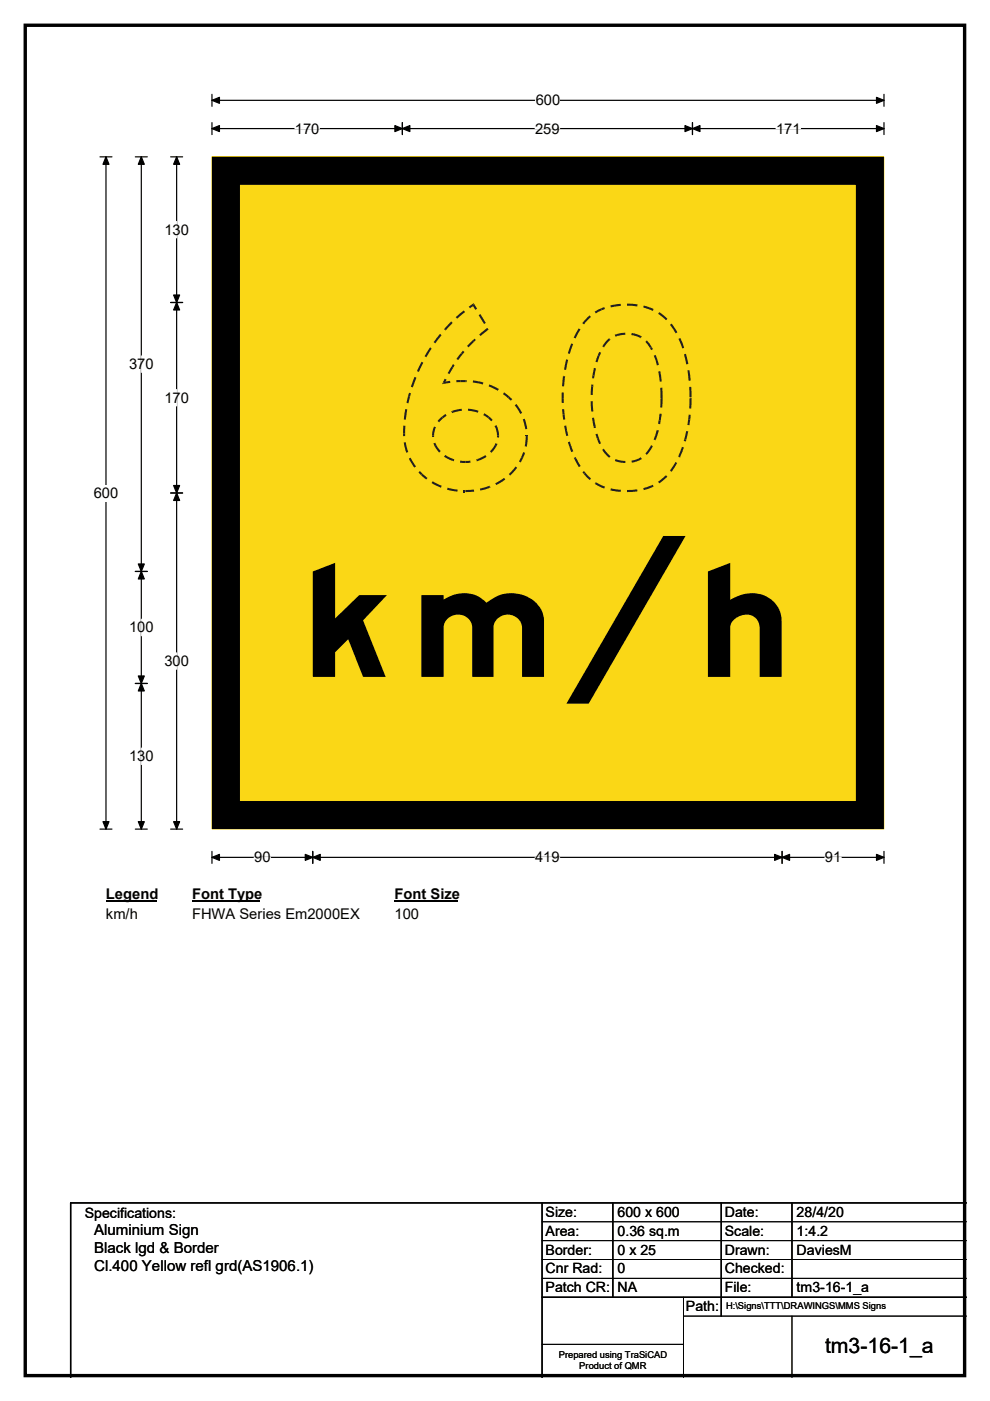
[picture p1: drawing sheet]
<svg xmlns="http://www.w3.org/2000/svg" width="210mm" height="297mm" viewBox="0 0 210 297" stroke-linecap="round" stroke-linejoin="round" font-family="sans-serif">
<path d="M5.4 5.4h199.2v286.3h-199.2z" fill="none" stroke="#000" stroke-width=".72"/>
<path d="M45 21.3h142.5M45 20v2.5M187.5 20v2.5" fill="none" stroke="#000" stroke-width=".25"/>
<path d="M45 21.3l1.5-.7v1.3zM185.9 20.6l1.6 .7-1.6 .6z" fill="#000" stroke="#000" stroke-width=".25"/>
<path d="M113.6 19.5h5.2v3.5h-5.2z" fill="#fff"/>
<g fill="none" stroke="#000" stroke-width=".25">
<path d="M21.2 33.3h2.5M22.5 33.3v142.5M45 27.3h142.5M45 26v2.5M85.3 26v2.5M146.9 26v2.5M187.5 26v2.5M21.2 175.8h2.5M45 180.5v2.5M45 181.8h142.5M66.3 180.5v2.5M165.9 180.5v2.5"/>
<path d="M187.5 180.5v2.5"/>
</g>
<g fill="#000" stroke="#000" stroke-width=".25">
<path d="M22.5 33.3l.6 1.5h-1.3zM45 27.3l1.5-.7v1.3zM85.3 27.3l1.6-.7v1.3zM83.8 26.6l1.5 .7-1.5 .6zM145.3 26.6l1.6 .7-1.6 .6zM146.9 27.3l1.6-.7v1.3zM185.9 26.6l1.6 .7-1.6 .6zM21.8 174.2h1.3l-.6 1.6zM45 181.8l1.5-.7v1.3zM66.3 181.8l1.6-.7v1.3zM64.7 181.1l1.6 .7-1.6 .6zM164.3 181.1l1.6 .7-1.6 .6z"/>
<path d="M165.9 181.8l1.6-.7v1.3zM185.9 181.1l1.6 .7-1.6 .6z"/>
</g>
<path d="M62.5 27.3h5.3M113.5 27.3h5.2M164.6 27.3h5.2M53.9 181.8h3.5M113.5 181.8h5.2M175 181.8h3.4" fill="none" stroke="#fff" stroke-width=".25"/>
<path d="M19.9 102.8h5.2v3.5h-5.2z" fill="#fff"/>
<path d="M28.7 33.3h2.5M30 33.3v142.5M36.2 33.3h2.5M37.5 33.3v142.5M36.2 64.1h2.5M36.2 104.5h2.5M28.7 121.2h2.5M28.7 144.9h2.5M28.7 175.8h2.5M36.2 175.8h2.5" fill="none" stroke="#000" stroke-width=".25"/>
<path d="M30 33.3l.6 1.5h-1.3zM37.5 33.3l.6 1.5h-1.3zM37.5 64.1l.6 1.6h-1.3zM36.8 62.5h1.3l-.6 1.6zM36.8 102.9h1.3l-.6 1.6zM37.5 104.5l.6 1.6h-1.3zM30 121.2l.6 1.5h-1.3zM29.3 119.6h1.3l-.6 1.6zM29.3 143.3h1.3l-.6 1.6zM30 144.9l.6 1.6h-1.3zM29.3 174.2h1.3l-.6 1.6zM36.8 174.2h1.3l-.6 1.6z" fill="#000" stroke="#000" stroke-width=".25"/>
<path d="M37.5 46.9v3.5M30 75.5v3.5M37.5 82.6v3.5M30 131.3v3.5M37.5 138.4v3.5M30 158.6v3.5" fill="none" stroke="#fff" stroke-width=".25"/>
<path d="M22.5 187.8h10.7v3.5h-10.7z" fill="#fff"/>
<path d="M22.5 191.1h10.7" fill="none" stroke="#000" stroke-width=".32"/>
<path d="M40.7 187.8h14.4v3.5h-14.4z" fill="#fff"/>
<path d="M40.7 191.1h14.4" fill="none" stroke="#000" stroke-width=".32"/>
<path d="M83.7 187.8h13.5v3.5h-13.5z" fill="#fff"/>
<path d="M83.7 191.1h13.5" fill="none" stroke="#000" stroke-width=".32"/>
<g fill="#fff">
<path d="M22.5 192h6.7v3.5h-6.7z"/>
<path d="M40.7 192h35.5v3.5h-35.5z"/>
<path d="M83.7 192h5.2v3.5h-5.2z"/>
</g>
<path d="M45 33.3h142.5v142.5h-142.5z" fill="#fad716"/>
<path d="M45 33.3h142.5v142.5h-142.5z" fill="none" stroke="#fad716" stroke-width=".21"/>
<path d="M47.9 36.2h136.6v136.6h-136.6z" fill="none" stroke="#000" stroke-width="5.9"/>
<g fill="#221f20">
<path d="M111.5 92.5h.5l-.3 2.2-.4-.1z"/>
<path d="M111 95.9l.4 .1-.5 1.1-.4-.2z"/>
<path d="M110.5 96.9l.4 .2-.5 .9-.3-.2z"/>
<path d="M109.3 98.9l.4 .3-1.5 1.6-.3-.3z"/>
<path d="M105.1 102.4l1.8-1.1 .3 .4-1.9 1.1z"/>
<path d="M103.8 103h.1l.1 .4h-.1z"/>
<path d="M101.8 103.6l2-.6 .1 .4-2 .6z"/>
<path d="M98.7 103.9l1.8-.1 .1 .4-1.9 .1z"/>
<path d="M98.3 103.9h.4v.4h-.4z"/>
<path d="M94.9 103.4l2.1 .4v.4l-2.2-.4z"/>
<path d="M93.7 103l-.2 .4z"/>
<path d="M91.8 102l1.9 1-.2 .4-2-1z"/>
<path d="M89.6 100.4l1.1 .9-.3 .4-1.1-.9z"/>
<path d="M88.8 100.2l.3-.3 .5 .5-.3 .4z"/>
<path d="M86.7 97.2l.4-.2 1.1 1.9-.3 .2z"/>
<path d="M85.6 93.8l.5-.1 .5 2.1-.4 .2z"/>
<path d="M85.5 91.9h.4v.6h-.4z"/>
<path d="M85.5 90.3h.5l-.1 1.6h-.4z"/>
<path d="M86 86.7l.4 .1-.3 2.2-.5-.1z"/>
<path d="M86.6 84l.4 .1-.4 1.4-.4-.1z"/>
<path d="M86.8 83.3l.4 .1-.2 .7-.4-.1z"/>
<path d="M87.9 79.9l.4 .2-.7 2-.5-.1z"/>
<path d="M89.4 76.7l.4 .2-1 2-.4-.2z"/>
<path d="M91.2 73.6l.4 .3-1.2 1.9-.4-.3z"/>
<path d="M93.3 70.8l.4 .3-1.4 1.7-.3-.3z"/>
<path d="M94.2 69.8l.4 .2z"/>
<path d="M95.6 68.2l.4 .3-1.4 1.5-.4-.3z"/>
<path d="M96.7 67.2l1.7-1.4 .2 .4-1.6 1.4z"/>
<path d="M99.4 65l.9-.6 .3 .1-.4 .2 .3 .1-.1 .1-.7 .5z"/>
<path d="M100.3 64.4l.2-.1 .1 .2z"/>
<path d="M100.2 64.7l.4-.2 .6 1-.4 .2z"/>
<path d="M101.5 66.8l.4-.2 1.1 1.9-.3 .2z"/>
<path d="M101.6 70.9l1.8-1.4 .2 .4-1.7 1.3z"/>
<path d="M100.3 72.1l.3-.3 .3 .3-.3 .4z"/>
<path d="M99.6 72.8l.7-.7 .3 .4-1.2 1.2-.3-.4z"/>
<path d="M98.2 74.3l.3 .3-.4 .5-.3-.3z"/>
<path d="M97.8 74.8l.3 .3-.9 1.2-.4-.2z"/>
<path d="M96.1 77.2l.3 .2-.3 .5-.3-.2z"/>
<path d="M95.8 77.7l.3 .2-.8 1.4-.3-.2z"/>
<path d="M94.3 80.3l.4 .2-.4 .8-.2-.4 .1 .5-.3-.3z"/>
<path d="M93.9 81.1l.3 .3h-.4z"/>
<path d="M94.1 80.9l1.4-.1v.4l-1.3 .2z"/>
<path d="M96.8 80.6h.9v.4h-.9z"/>
<path d="M97.7 80.6h1v.4h-1z"/>
<path d="M98.7 80.6h.3v.4h-.3z"/>
<path d="M100.3 80.7l2.2 .4-.1 .4-2.1-.4z"/>
<path d="M103.8 81.5l-.2 .4z"/>
<path d="M103.8 81.5l2 1-.2 .3-1.9-.9z"/>
<path d="M106.9 83.2l1.1 .9-.3 .3-1-.9z"/>
<path d="M108 84.1l.6 .5-.3 .4-.6-.6z"/>
<path d="M109.2 85.9l.4-.2 1.1 1.8-.4 .2z"/>
<path d="M110.9 88.9l.4-.1 .5 2.2h-.4z"/>
<path d="M111.5 92.3h.5v.2h-.5z"/>
<path d="M104.9 90.4l.4-.3 .5 1.3 .1 1h-.5l-.2-1.2z"/>
<path d="M104.9 90.4l.4-.3z"/>
<path d="M103.8 88.3l.7 .7-.3 .3-.7-.6z"/>
<path d="M102.7 87.6l1.1 .7-.3 .4-1-.7z"/>
<path d="M99.3 86.7l2.2 .4-.2 .4-2-.4z"/>
<path d="M96 87.1l1.9-.4 .1 .4-1.9 .4z"/>
<path d="M95.7 87.2l.3-.1 .1 .4-.2 .1z"/>
<path d="M93.7 88.3l.8-.5 .2 .4-.7 .5z"/>
<path d="M93.3 88.7l.4-.4 .3 .4-.8 .8-.4-.2z"/>
<path d="M92.1 90.4l.4 .2-.3 .9-.1 .9h-.5l.2-1.2z"/>
<path d="M91.6 92.4h.5v.2l-.4 .1z"/>
<path d="M91.9 94l.5-.1 .2 .5-.4 .2z"/>
<path d="M92.2 94.6l.4-.2 .9 1.3-.3 .2z"/>
<path d="M94.4 96.5l1.7 .8-.1 .4-1.8-.8z"/>
<path d="M96.1 97.3l.3 .1-.2 .4-.2-.1z"/>
<path d="M97.6 97.7h1.1v.5l-1.1-.1z"/>
<path d="M98.7 97.7h1.1v.4l-1.1 .1z"/>
<path d="M101 97.4l.3-.1 .1 .4-.3 .1z"/>
<path d="M101.3 97.3l1.6-.8 .3 .4-1.8 .8z"/>
<path d="M104.9 94.4l.3 .3-1 1.3-.3-.3z"/>
<path d="M105.1 94l.4 .1-.2 .5-.4-.2z"/>
<path d="M105.4 92.4h.5l-.1 .4-.4-.1z"/>
<path d="M146.2 84.4h.5l-.1 2.2h-.4z"/>
<path d="M146.1 87.9h.4l-.1 1h-.4z"/>
<path d="M146 88.9h.4l-.2 1.2h-.4z"/>
<path d="M145.5 91.4l.5 .1-.4 1.7-.5-.1z"/>
<path d="M145.1 93.1l.5 .1-.1 .4-.5-.1z"/>
<path d="M144.6 94.7l.5 .2-.9 2.1-.4-.2z"/>
<path d="M143.8 96.8l.4 .2z"/>
<path d="M143.3 98l.3 .1-1.1 1.9-.4-.3z"/>
<path d="M142.1 99.8l.3 .2z"/>
<path d="M139.6 102.1l1.6-1.3 .3 .2-1.7 1.5z"/>
<path d="M138.2 102.9l.3-.1 .1 .4-.2 .1z"/>
<path d="M136.4 103.5l1.8-.6 .2 .4-1.9 .6z"/>
<path d="M133 103.9l2.1-.2 .1 .5-2.2 .1z"/>
<path d="M129.6 103.5l2.1 .3v.5l-2.2-.3z"/>
<path d="M126.5 102.3l1.8 .9-.1 .4-2-.9z"/>
<path d="M126.4 102.2l-.2 .5z"/>
<path d="M123.8 100.5l.3-.3 1.2 1.3-.2 .3z"/>
<path d="M123.5 100.1l.4-.2 .2 .3-.3 .3z"/>
<path d="M121.9 97.4l.4-.2 .8 1.6-.3 .2z"/>
<path d="M121.7 97.1l.4-.2 .2 .3-.4 .2z"/>
<path d="M120.7 94.6l.4-.1 .5 1.2-.4 .2z"/>
<path d="M120.5 93.7l.4-.1 .2 .9-.4 .1z"/>
<path d="M119.9 91.4l.4-.1 .2 1.1-.4 .1z"/>
<path d="M119.7 90.3l.4-.1 .2 1.1-.4 .1z"/>
<path d="M119.3 87.9h.5l.1 1-.5 .1z"/>
<path d="M119.2 86.8l.5-.1 .1 1.2h-.5z"/>
<path d="M119.1 84.4h.5v1h-.5z"/>
<path d="M119.1 83.2h.5v1.2h-.5z"/>
<path d="M119.4 79.8l.4 .1-.1 2h-.5z"/>
<path d="M119.4 79.7h.5l-.1 .2-.4-.1z"/>
<path d="M120.1 76.2l.4 .1-.4 2.1-.5-.1z"/>
<path d="M121.2 72.8l.4 .2-.7 2-.5-.1z"/>
<path d="M122.7 69.6l.4 .3-1 1.9-.4-.2z"/>
<path d="M124.4 67.5l.7-.6 .2 .3-1.4 1.6-.4-.3z"/>
<path d="M126.2 66.1l1.2-.7 .2 .4-1.2 .6z"/>
<path d="M127.4 65.4l.8-.3 .1 .4-.7 .3z"/>
<path d="M129.5 64.7l2.2-.3v.5l-2.1 .3z"/>
<path d="M133 64.4l2.2 .1v.5l-2.2-.2z"/>
<path d="M136.5 64.8l2.1 .7-.1 .4-2.1-.7z"/>
<path d="M139.8 66.2l1.8 1.4-.3 .3-1.7-1.4z"/>
<path d="M142.1 68.9l.4-.3 1.2 1.9-.4 .2z"/>
<path d="M143.9 71.8l.4-.1 .8 2-.4 .2z"/>
<path d="M145.1 75.1l.4-.1 .5 2.2-.4 .1z"/>
<path d="M145.8 78.5h.4l.3 2.2h-.4z"/>
<path d="M146.2 82h.4l.1 2.2h-.5z"/>
<path d="M140 82.2h.5v2.2h-.4z"/>
<path d="M139.6 78.8l.4-.1 .4 2.2h-.5z"/>
<path d="M138.7 75.4l.4-.2 .7 2.2-.5 .1z"/>
<path d="M137.9 73.8l.3-.2 .3 .4-.4 .2z"/>
<path d="M137.2 72.2l1 1.4-.3 .2-1-1.3z"/>
<path d="M136 71.3h.1l-.2 .4-.1-.1z"/>
<path d="M134 70.6l1 .2 1 .5-.2 .3-1.9-.6z"/>
<path d="M130.8 70.8l1.8-.3v.5l-1.7 .2z"/>
<path d="M130.4 71l.4-.2 .1 .4-.3 .2z"/>
<path d="M129.2 71.7l.3 .4z"/>
<path d="M128.9 72l.3-.3 .2 .4-1.2 1.4-.4-.2z"/>
<path d="M127.8 73.3l.4 .2-.1 .2-.4-.3z"/>
<path d="M127.1 74.6l.4 .2-.3 .7-.4-.1z"/>
<path d="M126.8 75.4l.4 .1-.5 1.3-.4-.1z"/>
<path d="M126 78l.4 .1-.3 1.5-.4-.1z"/>
<path d="M125.7 79.5l.4 .1-.1 .6h-.4z"/>
<path d="M125.4 81.5l.5 .1-.1 .4h-.4z"/>
<path d="M125.4 82h.4l-.1 1.7h-.4z"/>
<path d="M125.3 85.1l.4-.1 .2 2.2-.5 .1z"/>
<path d="M125.6 88.6l.4-.1 .3 1.8-.4 .1z"/>
<path d="M125.9 90.4l.4-.1 .1 .4-.4 .1z"/>
<path d="M126.3 92.1l.4-.2 .3 1-.4 .1z"/>
<path d="M126.6 93l.4-.1 .5 1.1-.4 .2z"/>
<path d="M127.7 95.4l.4-.3 1.4 1.6-.3 .4-.9-.9z"/>
<path d="M130.6 97.3l2.1 .4v.5l-2.3-.5z"/>
<path d="M133.9 97.7l1-.3 1-.5 .2 .4-.8 .4-1.3 .4z"/>
<path d="M138.1 94.4l.4 .2-1.3 1.9-.3-.4z"/>
<path d="M138.7 93l.4 .2-.1 .2-.4-.2z"/>
<path d="M139.3 91.3l.4 .1-.6 1.8-.4-.2z"/>
<path d="M139.3 91.2h.4v.2l-.4-.1z"/>
<path d="M139.7 89.1l.4 .1-.1 .7h-.4z"/>
<path d="M139.9 87.7h.4l-.2 1.5-.4-.1z"/>
<path d="M140.1 84.4h.4v2h-.5z"/>
</g>
<path d="M115 255v37M130 255v20M153 255v24M168 255v20M205 255h-190v37M115 275h90" fill="none" stroke="#000" stroke-width=".3"/>
<path d="M115 259h90M115 263h90M115 267h90M115 271h90M145 279h60M145 275v17M168 279v13M115 285h30" fill="none" stroke="#000" stroke-width=".21"/>
<text font-size="33" x="61.6" y="143.5">km/h</text>
<text font-size="4.5" x="175" y="286.9">tm3-16-1_a</text>
<g font-size="3.2">
<text x="20" y="261.9">Aluminium Sign</text>
<text x="20" y="265.7">Black lgd &amp; Border</text>
<text x="20" y="269.6">Cl.400 Yellow refl grd(AS1906.1)</text>
</g>
<g font-size="3.1">
<text x="113.6" y="22.3">600</text>
<text x="62.5" y="28.3">170</text>
<text x="113.5" y="28.3">259</text>
<text x="164.6" y="28.3">171</text>
<text x="34.9" y="49.7">130</text>
<text x="27.4" y="78.3">370</text>
<text x="34.9" y="85.4">170</text>
<text x="19.9" y="105.6">600</text>
<text x="27.4" y="134.1">100</text>
<text x="34.9" y="141.2">300</text>
<text x="27.4" y="161.4">130</text>
<text x="53.9" y="182.8">90</text>
<text x="113.5" y="182.8">419</text>
<text x="175" y="182.8">91</text>
<text x="22.5" y="190.6">Legend</text>
<text x="40.7" y="190.6">Font Type</text>
<text x="83.7" y="190.6">Font Size</text>
<text x="22.5" y="194.8">km/h</text>
<text x="40.7" y="194.8">FHWA Series Em2000EX</text>
<text x="83.7" y="194.8">100</text>
</g>
<g font-size="3">
<text x="115.7" y="258">Size:</text>
<text x="131" y="258">600 x 600</text>
<text x="153.7" y="258">Date:</text>
<text x="169" y="258">28/4/20</text>
<text x="18" y="258.2">Specifications:</text>
<text x="115.7" y="262">Area:</text>
<text x="131" y="262">0.36 sq.m</text>
<text x="153.7" y="262">Scale:</text>
<text x="169" y="262">1:4.2</text>
<text x="115.7" y="266">Border:</text>
<text x="115.7" y="270">Cnr Rad:</text>
<text x="131" y="266">0 x 25</text>
<text x="131" y="270">0</text>
<text x="153.7" y="266">Drawn:</text>
<text x="153.7" y="270">Checked:</text>
<text x="169" y="266">DaviesM</text>
<text x="115.7" y="274">Patch CR:</text>
<text x="131" y="274">NA</text>
<text x="153.7" y="274">File:</text>
<text x="169" y="274">tm3-16-1_a</text>
<text x="145.5" y="278">Path:</text>
</g>
<g font-size="2">
<text x="154" y="277.6">H:\Signs\TTT\DRAWINGS\MMS Signs</text>
<text x="118.5" y="287.8">Prepared using TraSiCAD</text>
<text x="122.9" y="290.2">Product of QMR</text>
</g>
</svg>
